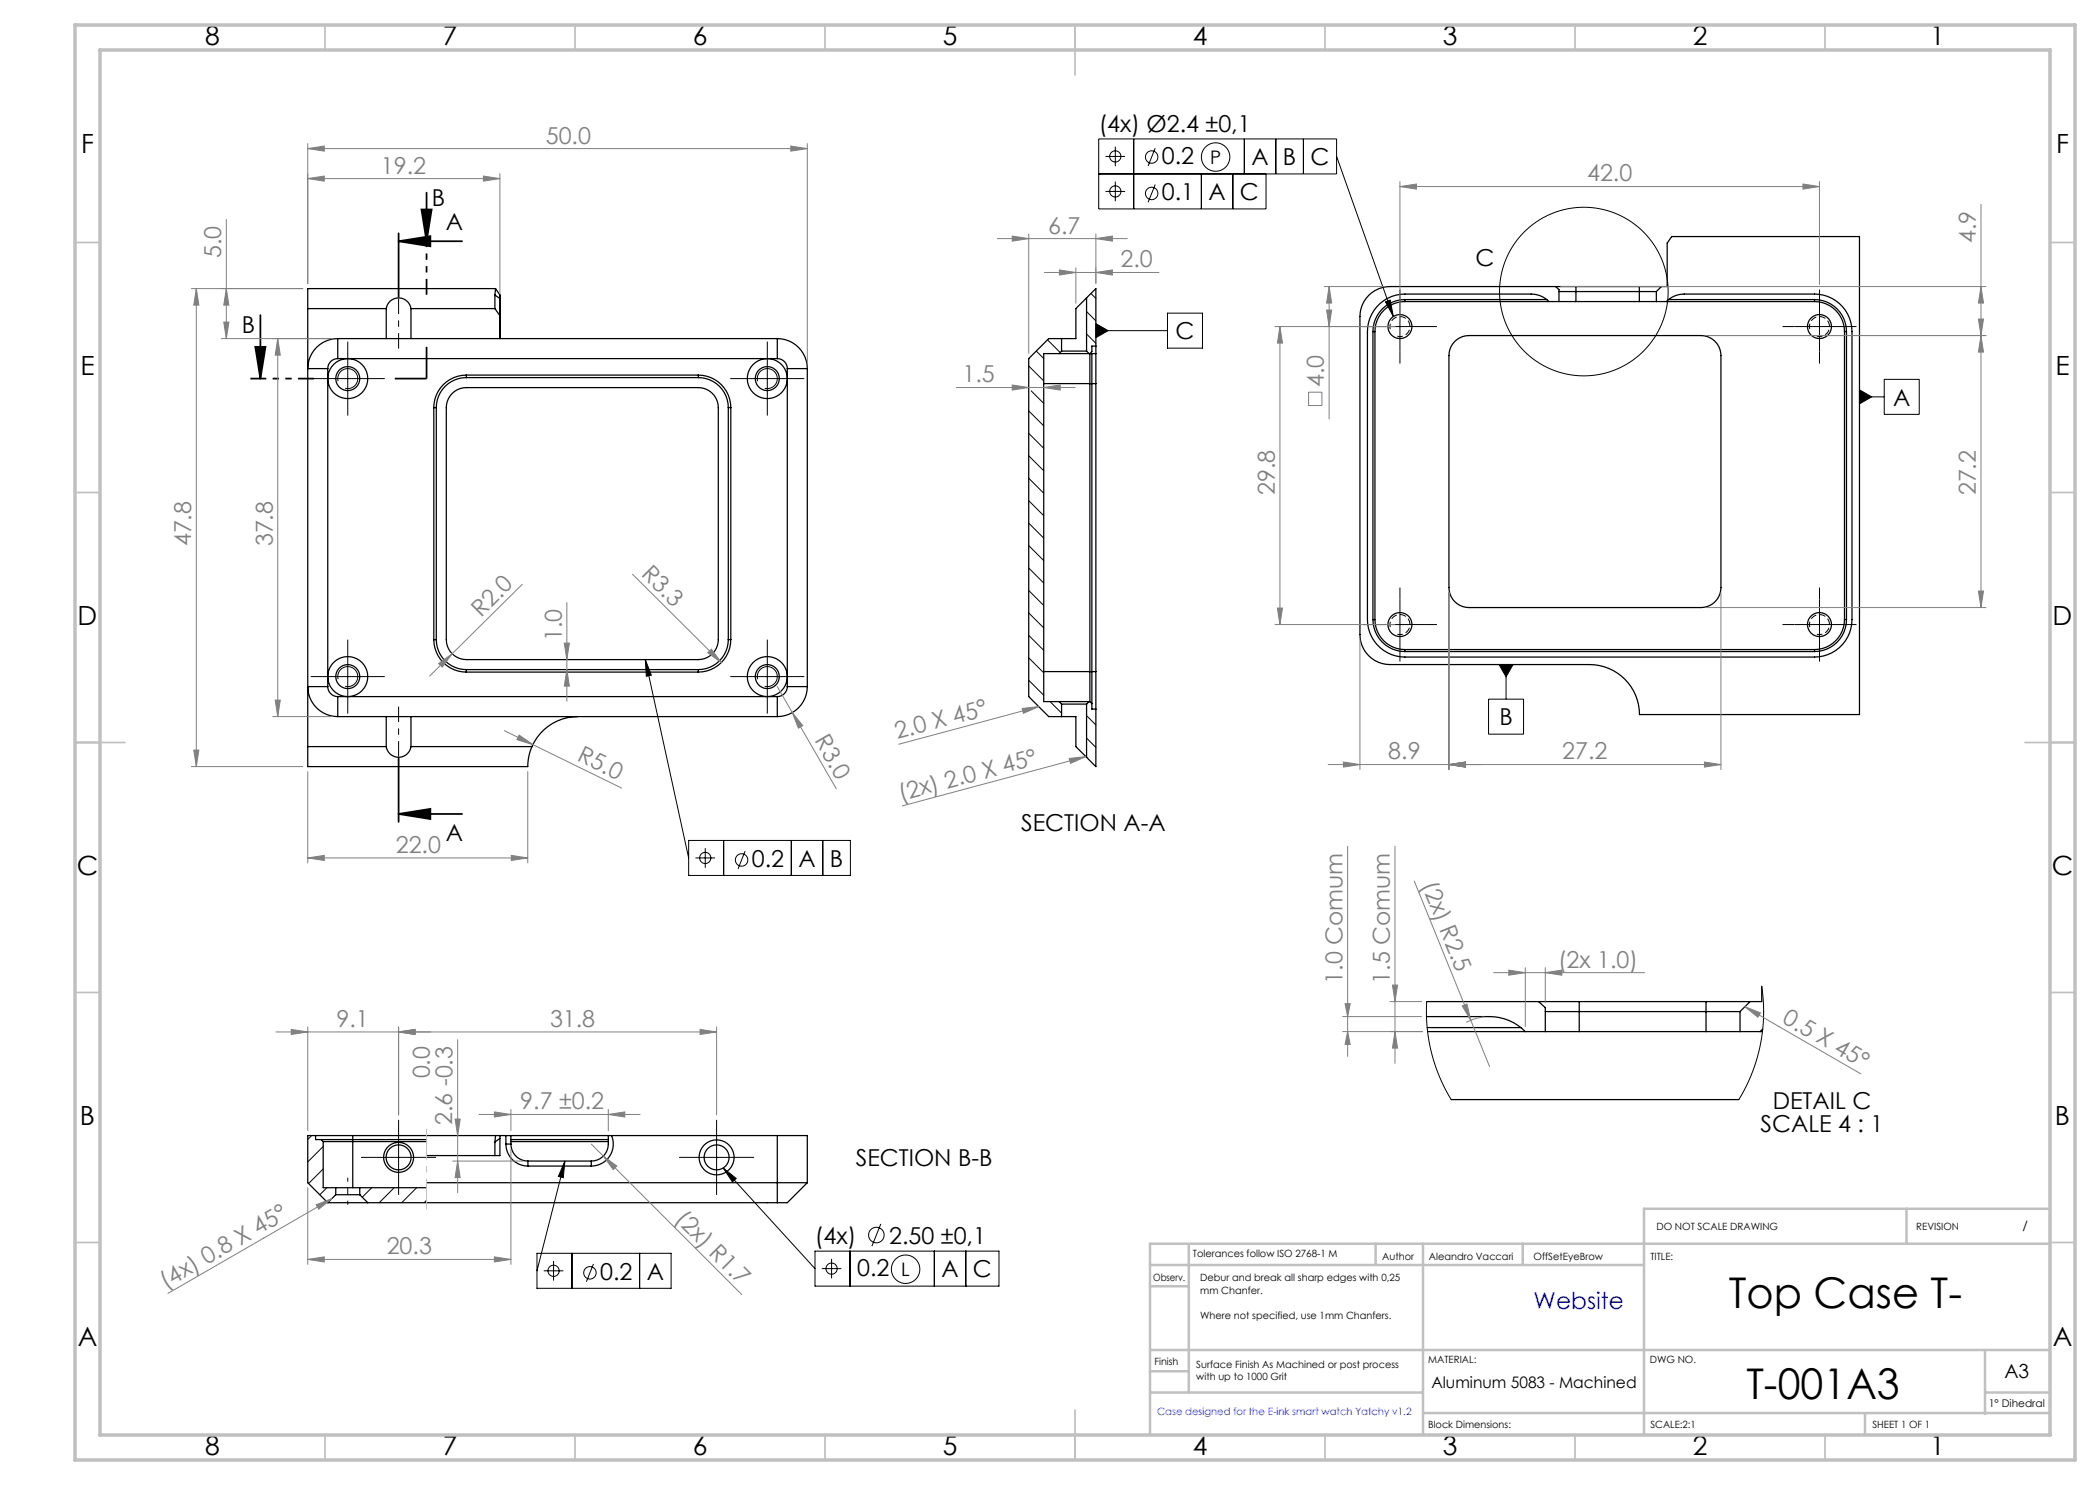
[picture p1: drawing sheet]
<svg xmlns="http://www.w3.org/2000/svg" width="420mm" height="297mm" viewBox="0 0 420 297" stroke-linecap="round" stroke-linejoin="round" font-family="sans-serif">
<g fill="none" stroke="#000" stroke-width=".25">
<path d="M99 59v2.7M99 59l1 .7v-.7M99.1 57.7h-37.5v95.6h44l.1-1.6 .7-2.4M99.1 57.7l-.1 1.3M99.1 57.7l.9 1.3M100 59v8.7M217.3 59.6l-2.1 2.1v6h-2.9M217.3 59.6v10.6M217.3 59.6l1.9-1.9v11.5M281 59.9a6.4 6.4 0 0 0-6.4 6.4M281 59.9h28.4M281 59.9v.4"/>
<path d="M311.1 57.3h-33.1a6 6 0 0 0-6 6v63.6a6 6 0 0 0 6 6h39.9a10 10 0 0 1 10 10h44v-95.6h-37.6l-.9 1.3v8.7h-1.1M311.1 57.3h4.1M311.1 57.3l.7 .6v2.4M311.8 58.3h19.5M315.2 57.3h12.7M315.2 57.3v3M327.9 57.3h4.4M327.9 57.3v3M331.3 58.3v2M332.3 57.3l-1 1M333.7 59.9h29.2M362.9 59.9a6.4 6.4 0 0 1 6.4 6.4"/>
<path d="M362.9 59.9v.4M61.6 61.7h15.6M65.6 73.7v63.6M67.6 71.7a2 2 0 0 0-2 2M67.6 67.7a6 6 0 0 0-6 6h4M67.6 67.7v4M67.6 71.7h87.9M67.6 67.7h87.9M77.2 61.7a2.5 2.5 0 0 1 2.5-2.1 2.5 2.5 0 0 1 2.5 2.1M77.2 61.7v6M82.2 61.7v6M82.2 61.7h16.8"/>
<path d="M90.4 78.7a4 4 0 0 1 2.9-1.2h46.4a4 4 0 0 1 4 4v46.4a4 4 0 0 1-4 4h-46.4a4 4 0 0 1-4-4v-46.4a4 4 0 0 1 1.1-2.8zM93.3 75a6.5 6.5 0 0 0-6.5 6.5M93.3 75.5a6 6 0 0 0-6 6M93.3 75h46.4M93.3 75v.5M93.3 75.5h46.4M99 61.7l1 1.4M139.7 75a6.5 6.5 0 0 1 6.5 6.5M139.7 75.5a6 6 0 0 1 6 6M139.7 75v.5M155.5 71.7a2 2 0 0 1 2 2M155.5 67.7a6 6 0 0 1 6 6"/>
<path d="M155.5 67.7v4M157.5 73.7v63.6M157.5 73.7h4M161.5 73.7v63.6M208.7 76.7h10.5M211.8 70.7h6M211.8 70.7h-3.1v69.6h3.1M212.3 70.2h5M212.3 67.7h-2.6l-4 4v67.6l4 4h2.6M212.3 67.7v2.5M212.3 70.2l-.5 .5M217.3 70.2l.5 .5"/>
<path d="M217.8 70.7h1.4M218.4 70.7v70M219.2 69.2v1.5M219.2 69.2h-.8v1.1l-.4 .4v69.6M219.2 70.7v6M219.2 76.7v57.6M274.6 66.3v57.6M274.6 66.3h.4M275 66.3v57.6M281 60.3a6 6 0 0 0-6 6M281 60.3h30.8M291 68.3a4 4 0 0 1 2.8-1.2h46.4a4 4 0 0 1 4 4v46.4a4 4 0 0 1-4 4h-46.4a4 4 0 0 1-4-4v-46.4a4 4 0 0 1 1.2-2.8z"/>
<path d="M309.8 60.3a5 5 0 0 0-3.6-1.5h-25.2a7.5 7.5 0 0 0-7.5 7.5v57.6a7.5 7.5 0 0 0 7.5 7.5h81.9a7.5 7.5 0 0 0 7.5-7.5v-57.6a7.5 7.5 0 0 0-7.5-7.5h-26.1a5 5 0 0 0-3.5 1.5M311.8 60.3h3.4M315.2 60.3h12.7M327.9 60.3h3.4M331.3 60.3h31.6M362.9 60.3a6 6 0 0 1 6 6M368.9 66.3h.4M368.9 66.3v57.6M369.3 66.3v57.6M86.8 81.5v46.4M86.8 81.5h.5M87.3 81.5v46.4"/>
<path d="M145.7 81.5v46.4M145.7 81.5h.5M146.2 81.5v46.4M65.6 137.3h-4a6 6 0 0 0 6 6M65.6 137.3a2 2 0 0 0 2 2M67.6 139.3h87.9M67.6 139.3v4M86.8 127.9a6.5 6.5 0 0 0 6.5 6.5M86.8 127.9h.5M87.3 127.9a6 6 0 0 0 6 6M93.3 134.4h46.4M93.3 133.9h46.4"/>
<path d="M93.3 133.9v.5M139.7 133.9v.5M145.7 127.9a6 6 0 0 1-6 6M145.7 127.9h.5M146.2 127.9a6.5 6.5 0 0 1-6.5 6.5M155.5 139.3v4M157.5 137.3a2 2 0 0 1-2 2M157.5 137.3h4M161.5 137.3a6 6 0 0 1-6 6M208.7 134.3h10.5M219.2 134.3v7.5M274.6 123.9a6.4 6.4 0 0 0 6.4 6.4"/>
<path d="M274.6 123.9h.4M275 123.9a6 6 0 0 0 6 6M281 130.3h81.9M281 129.9v.4M281 129.9h81.9M362.9 129.9v.4M368.9 123.9a6 6 0 0 1-6 6M368.9 123.9h.4M369.3 123.9a6.4 6.4 0 0 1-6.4 6.4M61.6 149.3h15.6M67.6 143.3h87.9M77.2 149.3a2.5 2.5 0 0 0 2.5 2.2 2.5 2.5 0 0 0 2.5-2.2"/>
<path d="M77.2 143.3v6M82.2 143.3v6M82.2 149.3h24.2M115.6 143.3a10 10 0 0 0-9.2 6M211.8 140.3h6M211.8 140.3l.5 .5M212.3 140.8h5M212.3 143.3h2.9v6l2.1 2.2M212.3 140.8v2.5M217.3 140.8v10.7M217.8 140.3h.2M217.8 140.3l-.5 .5"/>
<path d="M218 140.3l.4 .4M218.4 140.7v1.1h.8M219.2 141.8v11.5l-1.9-1.8M352.3 197.3v3h-2.3M285.3 203.3h12.6a10 10 0 0 1 7.2 3M285.3 200.3h22.4M285.4 205.5h18.8M285.5 206.3h23.6M290.2 219.9h57.6M307.7 200.3h8.1M307.7 200.3l1.4 1.2v4.8M309.1 202.3h38.9"/>
<path d="M309.1 206.3h6.7M315.8 200.3h25.4M315.8 206.3h25.4M315.8 200.3v6M341.2 200.3h8.8M341.2 206.3h6.8M341.2 200.3v6M348 202.3v4M348 206.3h4.5M350 200.3l-2 2M352.5 205.8l-.5 .5M63.1 227.1h7.5"/>
<path d="M63.1 227.1h-1.5v9.4l4 4M63.1 227.1v.8h1.1M64.2 227.9h21.1M64.2 227.9l.4 .4M64.6 228.3h20.7M64.6 228.3v9.2h2.6M67.2 238.9h4.8M67.2 237.5h4.8M67.2 237.5v1.4M67.2 238.9l-1.6 1.6M70.6 227.1h84.9M70.6 227.1v10.4"/>
<path d="M72 237.5h13.3M72 238.9l1.6 1.6M72 237.5v1.4M85.3 236.5h76.2M99 228.4v2.7M99.1 227.1l-.1 1.3M100 227.7v3.4h-14.7M100 227.7l-1 .7M100 227.1v.6M101.2 228.8a4.4 4.4 0 0 0 4.4 4.4M101.2 227.1v1.7M101.2 228.8h1"/>
<path d="M102.2 228.8a3.4 3.4 0 0 0 3.4 3.4M102.2 227.1v1.7M102.2 227.9h19.5M102.2 228.3h19.5M105.6 233.2h12.7M105.6 232.2v1M105.6 232.2h12.7M118.3 232.2v1M121.7 227.1a5.7 5.7 0 0 1-.8 3.9 3.4 3.4 0 0 1-2.6 1.2M122.3 227.1a4.4 4.4 0 0 1-4 6.1M155.5 227.1h6v9.4M155.5 227.1v13.4"/>
<path d="M161.5 236.5l-4 4h-2M65.6 240.5h8M73.6 240.5h81.9"/>
<circle cx="69.6" cy="75.7" r="2.4"/>
<circle cx="69.6" cy="75.7" r="4"/>
<circle cx="153.5" cy="75.7" r="4"/>
<circle cx="153.5" cy="75.7" r="2.4"/>
<circle cx="280" cy="65.3" r="2.4"/>
<circle cx="363.9" cy="65.3" r="2.4"/>
<circle cx="69.6" cy="135.3" r="2.4"/>
<circle cx="69.6" cy="135.3" r="4"/>
<circle cx="153.5" cy="135.3" r="2.4"/>
<circle cx="153.5" cy="135.3" r="4"/>
<circle cx="280" cy="124.9" r="2.4"/>
<circle cx="363.9" cy="124.9" r="2.4"/>
<circle cx="79.7" cy="231.5" r="2.5"/>
<circle cx="79.7" cy="231.5" r="3"/>
<circle cx="143.3" cy="231.5" r="2.5"/>
<circle cx="143.3" cy="231.5" r="3.5"/>
</g>
<g fill="none" stroke="#000" stroke-width=".2">
<path d="M219.7 34.8h47.6v-7h-47.6v14h33.5v-7M221.1 31.3h3.9M221.1 38.3h3.9M223.1 29.3v3.9M223.1 36.3v3.9M226.7 27.8v14M231 29.6l-1.4 3.6M231 36.9l-1.4 3.6M240.3 34.8v7M246.6 34.8v7M248.9 27.8v7M255.2 27.8v7"/>
<path d="M260.7 27.8v7M267.3 31.3l11.4 32M218.2 58.7l1 1M64.6 75.7h10M67.6 76.2a2 2 0 0 1 1.8-2.5 2 2 0 0 1 2.1 2.2 2 2 0 0 1-2.5 1.8M69.6 70.7v10M148.5 75.7h10M151.5 76.2a2 2 0 0 1 1.8-2.5 2 2 0 0 1 2.2 2.2 2 2 0 0 1-2.6 1.8M153.5 70.7v10M205.7 73.2l3 3M206.2 78.2l2.5 2.5M207.3 70.2l1.4 1.5"/>
<path d="M209.5 68l2.5 2.5M217.3 62.3l1.9 1.9M217.3 66.8l1.9 1.9M219.2 64.7l2.4 1.4-2.4 1.4zM219.2 66.1h14.3M233.5 62.6h7v7h-7zM275 65.3h10M277.1 60.4l.9-.4 .7 3.3zM280 60.3v10M358.9 65.3h10M363.9 60.3v10M371.9 78l2.4 1.4-2.4 1.4z"/>
<path d="M371.9 79.4h4.9M376.8 75.9h7v7h-7zM205.7 82.2l3 3M205.7 86.7l3 3M205.7 91.2l3 3M205.7 95.6l3 3M205.7 100.1l3 3M205.7 104.6l3 3M205.7 109.1l3 3M205.7 113.6l3 3M205.7 118.1l3 3M280 119.9v10"/>
<path d="M363.9 119.9v10M64.6 135.3h10M67.6 135.8a2 2 0 0 1 1.8-2.5 2 2 0 0 1 2.1 2.2 2 2 0 0 1-2.5 1.8M69.6 130.3v10M129.1 131.9l1.2 3.1-1 .3zM129.1 131.9l8.6 39.7M148.5 135.3h10M151.5 135.8a2 2 0 0 1 1.8-2.5 2 2 0 0 1 2.2 2.2 2 2 0 0 1-2.6 1.8M153.5 130.3v10M205.7 122.6l3 3M205.7 127.1l3 3M205.7 131.6l3 3"/>
<path d="M205.7 136.1l3 3M275 124.9h10M297.7 139.8h7v7h-7zM299.8 132.9h2.8l-1.4 2.5zM301.2 132.9v6.9M358.9 124.9h10M210 140.3l2.3 2.3M217.3 143.1l1.9 1.9M217.3 147.6l1.9 1.9M137.7 168.1h32.4v7h-32.4zM139.1 171.6h3.9M141 169.6v3.9"/>
<path d="M144.7 168.1v7M149 170.2l-1.4 3.6M158.3 168.1v7M164.6 168.1v7M352.3 197.3l.4 2.9v2.8l-.2 3.1-.4 2.8-.8 3-.9 2.8-1.2 2.6-1.4 2.6M285.3 200.3l.1 5.1 .9 5 1.6 4.9 1 2.3 1.3 2.3M62.3 227.1l-.7 .8M64.6 229.3l-3 3.1M64.6 233.8l-2.9 2.9M65.4 237.5l-1.4 1.5M74.4 237.5l-1.9 1.9M74.7 231.5h10"/>
<path d="M78.8 237.5l-3 3M79.7 226.5v10M83.3 237.5l-3 3M113 232.2l-.3 3.3-1-.2zM113 232.2l-5.6 22M138.3 231.5h10M143.3 226.5v10M144.6 233.6l2.6 2.1-.7 .7zM144.6 233.6l18.4 20.1M85.3 240.1l-.5 .4M107.4 250.7h26.8v7h-26.8zM108.8 254.2h3.9"/>
<path d="M110.7 252.2v3.9M114.4 250.7v7M118.7 252.8l-1.4 3.5M127.9 250.7v7M163 250.2h36.8v7h-36.8zM164.4 253.7h3.9M166.3 251.8v3.9M170 250.2v7M176.2 244.8l-1.8 4.4M186.9 250.2v7M193.2 250.2v7"/>
<circle cx="223.1" cy="31.3" r="1.12"/>
<circle cx="223.1" cy="38.3" r="1.12"/>
<circle cx="230.3" cy="38.7" r="1.24"/>
<circle cx="230.3" cy="31.4" r="1.24"/>
<circle cx="243.1" cy="31.4" r="2.84"/>
<circle cx="316.8" cy="58.3" r="16.9"/>
<circle cx="141" cy="171.6" r="1.12"/>
<circle cx="148.3" cy="172" r="1.24"/>
<circle cx="110.7" cy="254.2" r="1.12"/>
<circle cx="118" cy="254.6" r="1.24"/>
<circle cx="166.3" cy="253.7" r="1.12"/>
<circle cx="175.3" cy="247" r="1.56"/>
<circle cx="181.1" cy="253.8" r="2.84"/>
</g>
<g fill="none" stroke="#808080" stroke-width=".2">
<path d="M61.6 29.7l3.3-.5v1zM61.6 35.7l3.3-.5v1zM61.6 28.7v28M61.6 29.7h99.9M61.6 35.7h38.4M96.7 35.2l3.3 .5-3.3 .5zM100 34.7v24M158.2 29.2l3.3 .5-3.3 .5zM161.5 28.7v44M280 37.3l3.3-.5v1zM280 36.3v28M280 37.3h83.9"/>
<path d="M360.6 36.8l3.3 .5-3.3 .5zM363.9 36.3v20.6M38.3 57.7h22.3M39.3 57.7l.5 3.3h-1zM39.3 57.7v95.6M45.3 57.7l.5 3.3h-1zM45.3 43.9v23.8M199.4 47.7h26.1M202.4 47.2l3.3 .5-3.3 .5zM205.7 46.7v24M208.8 54.5h23M211.9 54l3.3 .5-3.3 .5z"/>
<path d="M215.2 53.5v7.2M219.2 47.7l3.3-.5v1zM219.2 54.5l3.3-.5v1zM219.2 46.7v10M264.8 57.3h12.2M265.8 57.3l.5 3.3h-1zM265.8 57.3v26.5M312.1 57.3h85.1M396.2 57.3l.5 3.3h-1zM396.2 40.9v80.6M44.3 67.7h22.3M44.8 64.4h1l-.5 3.3z"/>
<path d="M55.5 67.7l.6 3.3h-1.1zM55.5 67.7v75.6M191.2 77.5h23.9M202.4 77l3.3 .5-3.3 .5zM208.7 77.5l3.3-.5v1zM255 65.3h24M256 65.3l.5 3.3h-1zM256 65.3v59.6M261.7 78.4h2.7v2.7h-2.7zM265.3 62h1l-.5 3.3zM341.2 67.1h56M395.7 63.8h1l-.5 3.3z"/>
<path d="M396.2 67.1l.5 3.3h-1zM104.5 116.9l-18.6 18.3M126.5 114.8l17.8 17.7M289.8 118.5v35.4M344.2 118.5v35.4M395.7 118.2h1l-.5 3.3zM87.7 132.7l2.7-2-2 2.7zM112.9 128.6h1l-.5 3.3zM113.4 133.9l.5 3.3h-1zM113.4 120.5v19.8M142.3 129.8l2 2.7-2.7-2zM155.5 137.3l11.8 20.5"/>
<path d="M255 124.9h24M255.5 121.6h1l-.5 3.3zM272 127.9v26M341.2 121.5h56M38.3 153.3h22.3M38.8 150h1l-.5 3.3zM54.5 143.3h12.1M55 140h1.1l-.6 3.3zM61.6 154.3v18.3M100.9 146.1l5.7 2.8M103.8 147l2.8 1.9-3.2-1zM105.6 154.3v18.3"/>
<path d="M106.6 148.9l17.7 8.7M158.5 142.5l2.1 2.6-.9 .5zM204.4 141.7l3.3-.4-3 1.4zM207.7 141.3l-28 7.6M213.9 151.7l3.3-.4-3.1 1.4zM217.2 151.3l-36.8 9.9M265.6 152.9h78.6M268.7 152.4l3.3 .5-3.3 .5zM289.8 152.9l3.3-.5v1zM340.9 152.4l3.3 .5-3.3 .5zM61.6 171.6l3.3-.5v1zM61.6 171.6h44"/>
<path d="M102.2 171.1l3.4 .5-3.4 .5zM269.5 169.3v42M279 169.3v43.4M282.8 176.2l15.1 37.1M278.5 197h1l-.5 3.3zM298.7 194.5h30.2M301.8 194l3.3 .5-3.3 .5zM305.1 193.5v11.8M309.1 194.5l3.3-.5v1zM309.1 193.5v7M55.2 206.4h88.1M58.2 205.9l3.4 .5-3.4 .5z"/>
<path d="M61.6 205.4v20.7M79.7 206.4l3.3-.5v1zM79.7 205.4v17.6M91.5 207.9v30.7M140 205.9l3.3 .5-3.3 .5zM143.3 205.4v17.6M268.5 203.3h15.8M268.5 206.3h16M269 200.7h1l-.5 2.6zM269.5 206.3l.5 2.6h-1zM278 200.3h6.3M279 206.3l.5 3.3h-1z"/>
<path d="M292.4 201.2l1-.4 .8 3.3zM296.9 203.4a10 10 0 0 0-3.6 1.1M349 201.3l3.1 1.3-.5 .8zM349 201.3l23.2 13.5M61.6 237.5v15.4M66.4 239.7l-32.8 19M90.5 232.2h14.1M91 223.8h1l-.5 3.3zM91.5 232.2l.5 3.3h-1zM95.8 222.9h32.2M98.9 222.4l3.3 .5-3.3 .5zM102.2 221.9v4.2"/>
<path d="M102.2 229.8v23.1M118.3 228.8l2.4 2.4M120.7 231.2l2.7 2-.8 .7zM120.7 231.2l27.7 27.7M121.7 222.9l3.3-.5v1zM121.7 221.9v4.2M61.6 251.9l3.3-.5v1zM61.6 251.9h40.6M63.2 241l3.2-1.3-2.7 2.1zM98.9 251.4l3.3 .5-3.3 .5z"/>
</g>
<path d="M85.3 38.5v9.7M79.7 48.2l6.4-1v2.1zM79.7 48.2h12.7M79.7 46.7v12.7M84.3 41.9h2l-1 6.3zM51.1 69.4h2l-1 6.3zM52.1 63v12.7M79.7 151.7v12.7M79.7 162.8l6.4-1v2zM79.7 162.8h12.7" fill="none" stroke="#000" stroke-width=".35"/>
<path d="M279.5 67.2a2 2 0 0 0 2.5-1.7 2 2 0 0 0-2.2-2.2 2 2 0 0 0-1.7 2.5M363.4 67.2a2 2 0 0 0 2.5-1.7 2 2 0 0 0-2.2-2.2 2 2 0 0 0-1.7 2.5M279.5 126.8a2 2 0 0 0 2.5-1.7 2 2 0 0 0-2.2-2.2 2 2 0 0 0-1.7 2.5M363.4 126.8a2 2 0 0 0 2.5-1.7 2 2 0 0 0-2.2-2.2 2 2 0 0 0-1.7 2.5" fill="none" stroke="#000" stroke-width=".2" stroke-dasharray="1.3 .6" stroke-dashoffset=".2" stroke-linecap="butt"/>
<path d="M79.7 59.7v10M79.7 141.3v10" fill="none" stroke="#000" stroke-width=".2" stroke-dasharray="15.2 1.3 1.3 1.3" stroke-dashoffset="12.1" stroke-linecap="butt"/>
<path d="M69.6 235.5v5.4" fill="none" stroke="#000" stroke-width=".2" stroke-dasharray="15.2 1.3 1.3 1.3" stroke-dashoffset="14.4" stroke-linecap="butt"/>
<g fill="none" stroke="#000" stroke-width=".2" stroke-dasharray="15.2 1.3 1.3 1.3" stroke-linecap="butt">
<path d="M64.6 75.7h-2.4M69.6 70.7v-2.4M74.6 75.7h2.4M148.5 75.7h-2.4M153.5 70.7v-2.4M158.5 75.7h2.4M275 65.3h-2.4M280 60.3v-2.4M280 70.3v2.4M285 65.3h2.4M358.9 65.3h-2.4M363.9 60.3v-2.4"/>
<path d="M363.9 70.3v2.4M368.9 65.3h2.4M69.6 80.7v2.4M153.5 80.7v2.4M280 119.9v-2.4M363.9 119.9v-2.4M64.6 135.3h-2.4M69.6 130.3v-2.4M74.6 135.3h2.4M148.5 135.3h-2.4M153.5 130.3v-2.4M158.5 135.3h2.4"/>
<path d="M275 124.9h-2.4M280 129.9v2.4M285 124.9h2.4M358.9 124.9h-2.4M363.9 129.9v2.4M368.9 124.9h2.4M69.6 140.3v2.4M153.5 140.3v2.4M74.7 231.5h-2.5M79.7 226.5v-2.5M79.7 236.5v2.5M84.7 231.5h2.5"/>
<path d="M138.3 231.5h-2.5M143.3 226.5v-2.5M143.3 236.5v2.5M148.3 231.5h2.5"/>
</g>
<path d="M85.3 46.2v12.7M50.1 75.7h12.7" fill="none" stroke="#000" stroke-width=".35" stroke-dasharray="6.3 1.3 1.3 1.3 1.3 1.3" stroke-dashoffset="3.2" stroke-linecap="butt"/>
<path d="M79 75.7h6.3M85.3 69.4v6.3" fill="none" stroke="#000" stroke-width=".35" stroke-dasharray="6.3 1.3 1.3 1.3 1.3 1.3" stroke-linecap="butt"/>
<path d="M85.3 225.8v16.1" fill="none" stroke="#c0c0c0" stroke-width=".2" stroke-dasharray="15.2 1.3 1.3 1.3" stroke-dashoffset="9.1" stroke-linecap="butt"/>
<g fill="none" stroke="#c0c0c0" stroke-width=".35">
<path d="M65 5v5M115 5v5M165 5v5M215 5v10M265 5v5M315 5v5M365 5v5M15 48.5h5M410 48.5h5M15 98.5h5M410 98.5h5M15 148.5h10"/>
<path d="M405 148.5h10M15 198.5h5M410 198.5h5M15 248.5h5M410 248.5h5M65 287v5M115 287v5M165 287v5M215 282v10M265 287v5M315 287v5M365 287v5"/>
</g>
<g fill="none" stroke="#c0c0c0" stroke-width=".5">
<path d="M230 257.3h7.8M230 253h98.8M237.8 248.8v29.7M275.1 248.8v4.2M284.6 248.8v38.2M304.5 248.8v4.2M381.3 241.8v7M410 248.8h-180v38.2M410 241.8h-81.2v45.2M230 278.5h54.6M230 274.3h7.8M230 270h180"/>
<path d="M397 278.5h13M397 270v12.8M284.6 282.6h125.4M373 282.8v4.2"/>
</g>
<path d="M15 5h400v287h-400zM20 10h390v277h-390z" fill="none" stroke="#c0c0c0" stroke-width=".7"/>
<g fill="#000">
<path d="M79.7 48.2l6.4-1v2.1zM79.7 162.8l6.4-1v2z"/>
<path d="M51.1 69.4h2l-1 6.3zM84.3 41.9h2l-1 6.3z"/>
<path d="M219.2 64.7l2.4 1.4-2.4 1.4zM113 232.2l-.3 3.3-1-.2zM144.6 233.6l2.6 2.1-.7 .7z"/>
</g>
<g fill="#808080">
<path d="M292.4 201.2l1-.4 .8 3.3z"/>
<path d="M142.3 129.8l2 2.7-2.7-2z"/>
<path d="M63.2 241l3.2-1.3-2.7 2.1z"/>
<path d="M87.7 132.7l2.7-2-2 2.7z"/>
<path d="M158.5 142.5l2.1 2.6-.9 .5z"/>
<path d="M120.7 231.2l2.7 2-.8 .7z"/>
<path d="M349 201.3l3.1 1.3-.5 .8z"/>
<path d="M103.8 147l2.8 1.9-3.2-1z"/>
<path d="M121.7 222.9l3.3-.5v1zM98.9 222.4l3.3 .5-3.3 .5z"/>
<path d="M98.9 251.4l3.3 .5-3.3 .5zM61.6 251.9l3.3-.5v1z"/>
<path d="M102.2 171.1l3.4 .5-3.4 .5zM61.6 171.6l3.3-.5v1z"/>
<path d="M79.7 206.4l3.3-.5v1zM140 205.9l3.3 .5-3.3 .5z"/>
<path d="M301.8 194l3.3 .5-3.3 .5zM309.1 194.5l3.3-.5v1z"/>
<path d="M61.6 29.7l3.3-.5v1zM158.2 29.2l3.3 .5-3.3 .5z"/>
<path d="M79.7 206.4l3.3-.5v1zM58.2 205.9l3.4 .5-3.4 .5z"/>
<path d="M96.7 35.2l3.3 .5-3.3 .5zM61.6 35.7l3.3-.5v1z"/>
<path d="M269 200.7h1l-.5 2.6zM269.5 206.3l.5 2.6h-1z"/>
<path d="M91.5 232.2l.5 3.3h-1zM91 223.8h1l-.5 3.3z"/>
<path d="M278.5 197h1l-.5 3.3zM279 206.3l.5 3.3h-1z"/>
<path d="M55.5 67.7l.6 3.3h-1.1zM55 140h1.1l-.6 3.3zM45.3 57.7l.5 3.3h-1zM44.8 64.4h1l-.5 3.3z"/>
<path d="M39.3 57.7l.5 3.3h-1zM38.8 150h1l-.5 3.3zM112.9 128.6h1l-.5 3.3zM113.4 133.9l.5 3.3h-1z"/>
</g>
<path d="M129.1 131.9l1.2 3.1-1 .3z" fill="#000"/>
<g fill="#808080">
<path d="M395.7 63.8h1l-.5 3.3zM396.2 57.3l.5 3.3h-1z"/>
<path d="M256 65.3l.5 3.3h-1zM255.5 121.6h1l-.5 3.3z"/>
<path d="M396.2 67.1l.5 3.3h-1zM395.7 118.2h1l-.5 3.3zM265.8 57.3l.5 3.3h-1zM265.3 62h1l-.5 3.3z"/>
<path d="M289.8 152.9l3.3-.5v1zM340.9 152.4l3.3 .5-3.3 .5zM268.7 152.4l3.3 .5-3.3 .5zM289.8 152.9l3.3-.5v1z"/>
<path d="M280 37.3l3.3-.5v1zM360.6 36.8l3.3 .5-3.3 .5z"/>
</g>
<path d="M277.1 60.4l.9-.4 .7 3.3zM371.9 78l2.4 1.4-2.4 1.4zM299.8 132.9l1.4 2.5 1.4-2.5z" fill="#000"/>
<g fill="#808080">
<path d="M213.9 151.7l3.3-.4-3.1 1.4z"/>
<path d="M204.4 141.7l3.3-.4-3 1.4z"/>
<path d="M219.2 47.7l3.3-.5v1zM202.4 47.2l3.3 .5-3.3 .5z"/>
<path d="M208.7 77.5l3.3-.5v1zM202.4 77l3.3 .5-3.3 .5z"/>
<path d="M211.9 54l3.3 .5-3.3 .5zM219.2 54.5l3.3-.5v1z"/>
</g>
<g font-size="8.5">
<text x="345.7" y="261.5">Top Case T-</text>
<text x="349.3" y="279.7">T-001A3</text>
</g>
<g font-size="5.3">
<text x="41" y="8.9">8</text>
<text x="88.5" y="8.9">7</text>
<text x="138.5" y="8.9">6</text>
<text x="188.5" y="8.9">5</text>
<text x="238.5" y="8.9">4</text>
<text x="288.5" y="8.9">3</text>
<text x="338.5" y="8.9">2</text>
<text x="386" y="8.9">1</text>
<text x="16.2" y="30.7">F</text>
<text x="411.2" y="30.7">F</text>
<text x="16.1" y="74.9">E</text>
<text x="411.1" y="74.9">E</text>
<text x="15.5" y="124.9">D</text>
<text x="410.5" y="124.9">D</text>
<text x="15.4" y="174.9">C</text>
<text x="410.4" y="174.9">C</text>
<text x="16" y="224.9">B</text>
<text x="411" y="224.9">B</text>
<text x="15.5" y="269.2">A</text>
<text x="410.5" y="269.2">A</text>
<text x="41" y="290.9">8</text>
<text x="88.5" y="290.9">7</text>
<text x="138.5" y="290.9">6</text>
<text x="188.5" y="290.9">5</text>
<text x="238.5" y="290.9">4</text>
<text x="288.5" y="290.9">3</text>
<text x="338.5" y="290.9">2</text>
<text x="386" y="290.9">1</text>
</g>
<g font-size="4.7" fill="#808080">
<text x="109.2" y="28.7">50.0</text>
<text x="76.2" y="34.7">19.2</text>
<text x="317.4" y="36.3">42.0</text>
<text x="209.6" y="46.7">6.7</text>
<text x="44.3" y="51.7" transform="rotate(-90 44.3 51.7)">5.0</text>
<text x="224.1" y="53.5">2.0</text>
<text x="395.2" y="48.6" transform="rotate(-90 395.2 48.6)">4.9</text>
<text x="192.5" y="76.5">1.5</text>
<text x="264.8" y="77.5" transform="rotate(-90 264.8 77.5)">4.0</text>
<text x="255" y="99" transform="rotate(-90 255 99)">29.8</text>
<text x="395.2" y="99.1" transform="rotate(-90 395.2 99.1)">27.2</text>
<text x="38.3" y="109.3" transform="rotate(-90 38.3 109.3)">47.8</text>
<text x="54.5" y="109.3" transform="rotate(-90 54.5 109.3)">37.8</text>
<text x="128.1" y="115" transform="rotate(45 128.1 115)">R3.3</text>
<text x="96.3" y="123.6" transform="rotate(-45 96.3 123.6)">R2.0</text>
<text x="112.4" y="128.3" transform="rotate(-90 112.4 128.3)">1.0</text>
<text x="162.8" y="148.1" transform="rotate(60 162.8 148.1)">R3.0</text>
<text x="179.4" y="147.9" transform="rotate(-15 179.4 147.9)">2.0 X 45°</text>
<text x="115.2" y="152" transform="rotate(26 115.2 152)">R5.0</text>
<text x="277.7" y="151.9">8.9</text>
<text x="312.5" y="151.9">27.2</text>
<text x="180.1" y="160.2" transform="rotate(-15 180.1 160.2)">(2x) 2.0 X 45°</text>
<text x="79.2" y="170.6">22.0</text>
<text x="284.3" y="177" transform="rotate(68 284.3 177)">(2x) R2.5</text>
<text x="268.5" y="196.7" transform="rotate(-90 268.5 196.7)">1.0 Comum</text>
<text x="278" y="196.7" transform="rotate(-90 278 196.7)">1.5 Comum</text>
<text x="311.6" y="193.5">(2x 1.0)</text>
<text x="67.3" y="205.4">9.1</text>
<text x="110" y="205.4">31.8</text>
<text x="356.3" y="204.4" transform="rotate(30 356.3 204.4)">0.5 X 45°</text>
<text x="86" y="215.7" transform="rotate(-90 86 215.7)">0.0</text>
<text x="104.1" y="221.9">9.7 ±0.2</text>
<text x="90.5" y="225" transform="rotate(-90 90.5 225)">2.6 -0.3</text>
<text x="134.8" y="244" transform="rotate(45 134.8 244)">(2x) R1.7</text>
<text x="77.3" y="250.9">20.3</text>
<text x="33.1" y="257.8" transform="rotate(-30 33.1 257.8)">(4x) 0.8 X 45°</text>
</g>
<g font-size="4.7">
<text x="219.7" y="26.3">(4x) Ø2.4 ±0,1</text>
<text x="232.4" y="32.8">0.2</text>
<text x="250.3" y="33">A</text>
<text x="256.6" y="33">B</text>
<text x="262.1" y="33">C</text>
<text x="86.4" y="41.2">B</text>
<text x="232.4" y="40">0.1</text>
<text x="241.7" y="40">A</text>
<text x="248" y="40">C</text>
<text x="89.1" y="46.1">A</text>
<text x="295.1" y="53.3">C</text>
<text x="48.4" y="66.5">B</text>
<text x="235.1" y="67.9">C</text>
<text x="378.6" y="81.1">A</text>
<text x="299.9" y="145.1">B</text>
<text x="204.2" y="166.2">SECTION A-A</text>
<text x="89.1" y="168.2">A</text>
<text x="150.4" y="173.4">0.2</text>
<text x="159.7" y="173.4">A</text>
<text x="166" y="173.4">B</text>
<text x="354.6" y="221.8">DETAIL C</text>
<text x="352.1" y="226.4">SCALE 4 : 1</text>
<text x="171.2" y="233.3">SECTION B-B</text>
<text x="163" y="248.7">(4x)</text>
<text x="177.8" y="248.7">2.50 ±0,1</text>
<text x="120" y="255.9">0.2</text>
<text x="129.3" y="255.9">A</text>
<text x="171.4" y="255.2">0.2</text>
<text x="188.3" y="255.5">A</text>
<text x="194.6" y="255.5">C</text>
</g>
<text font-size="4.7" fill="#00f" x="306.7" y="261.8">Website</text>
<text font-size="3.9" x="400.9" y="275.5">A3</text>
<g font-size="3.7">
<text x="242" y="32.7">P</text>
<text x="180.3" y="255.2">L</text>
</g>
<text font-size="3.2" x="286.3" y="277.5">Aluminum 5083 - Machined</text>
<text font-size="2.5" x="404.5" y="245.9">/</text>
<text font-size="2.1" x="397.7" y="281.4">1° Dihedral</text>
<g font-size="2">
<text x="331.3" y="246">DO NOT SCALE DRAWING</text>
<text x="383.3" y="246">REVISION</text>
<text x="238.6" y="251.5">Tolerances follow ISO 2768-1 M</text>
<text x="276.5" y="251.9">Author</text>
<text x="285.8" y="251.9">Aleandro Vaccari</text>
<text x="306.7" y="251.9">OffSetEyeBrow</text>
<text x="330.1" y="251.9">TITLE:</text>
<text x="230.6" y="256.1">Observ.</text>
<text x="240.1" y="256.3">Debur and break all sharp edges with 0,25</text>
<text x="240.1" y="258.8">mm Chanfer.</text>
<text x="240.1" y="263.8">Where not specified, use 1mm Chanfers.</text>
<text x="230.9" y="273">Finish</text>
<text x="239.3" y="273.5">Surface Finish As Machined or post process</text>
<text x="285.6" y="272.5">MATERIAL:</text>
<text x="330" y="272.5">DWG NO.</text>
<text x="239.3" y="276">with up to 1000 Grit</text>
<text x="285.6" y="285.5">Block Dimensions:</text>
<text x="330.1" y="285.6">SCALE:2:1</text>
<text x="374.5" y="285.6">SHEET 1 OF 1</text>
</g>
<text font-size="2" fill="#00f" x="231.4" y="283">Case designed for the E-ink smart watch Yatchy v1.2</text>
</svg>
